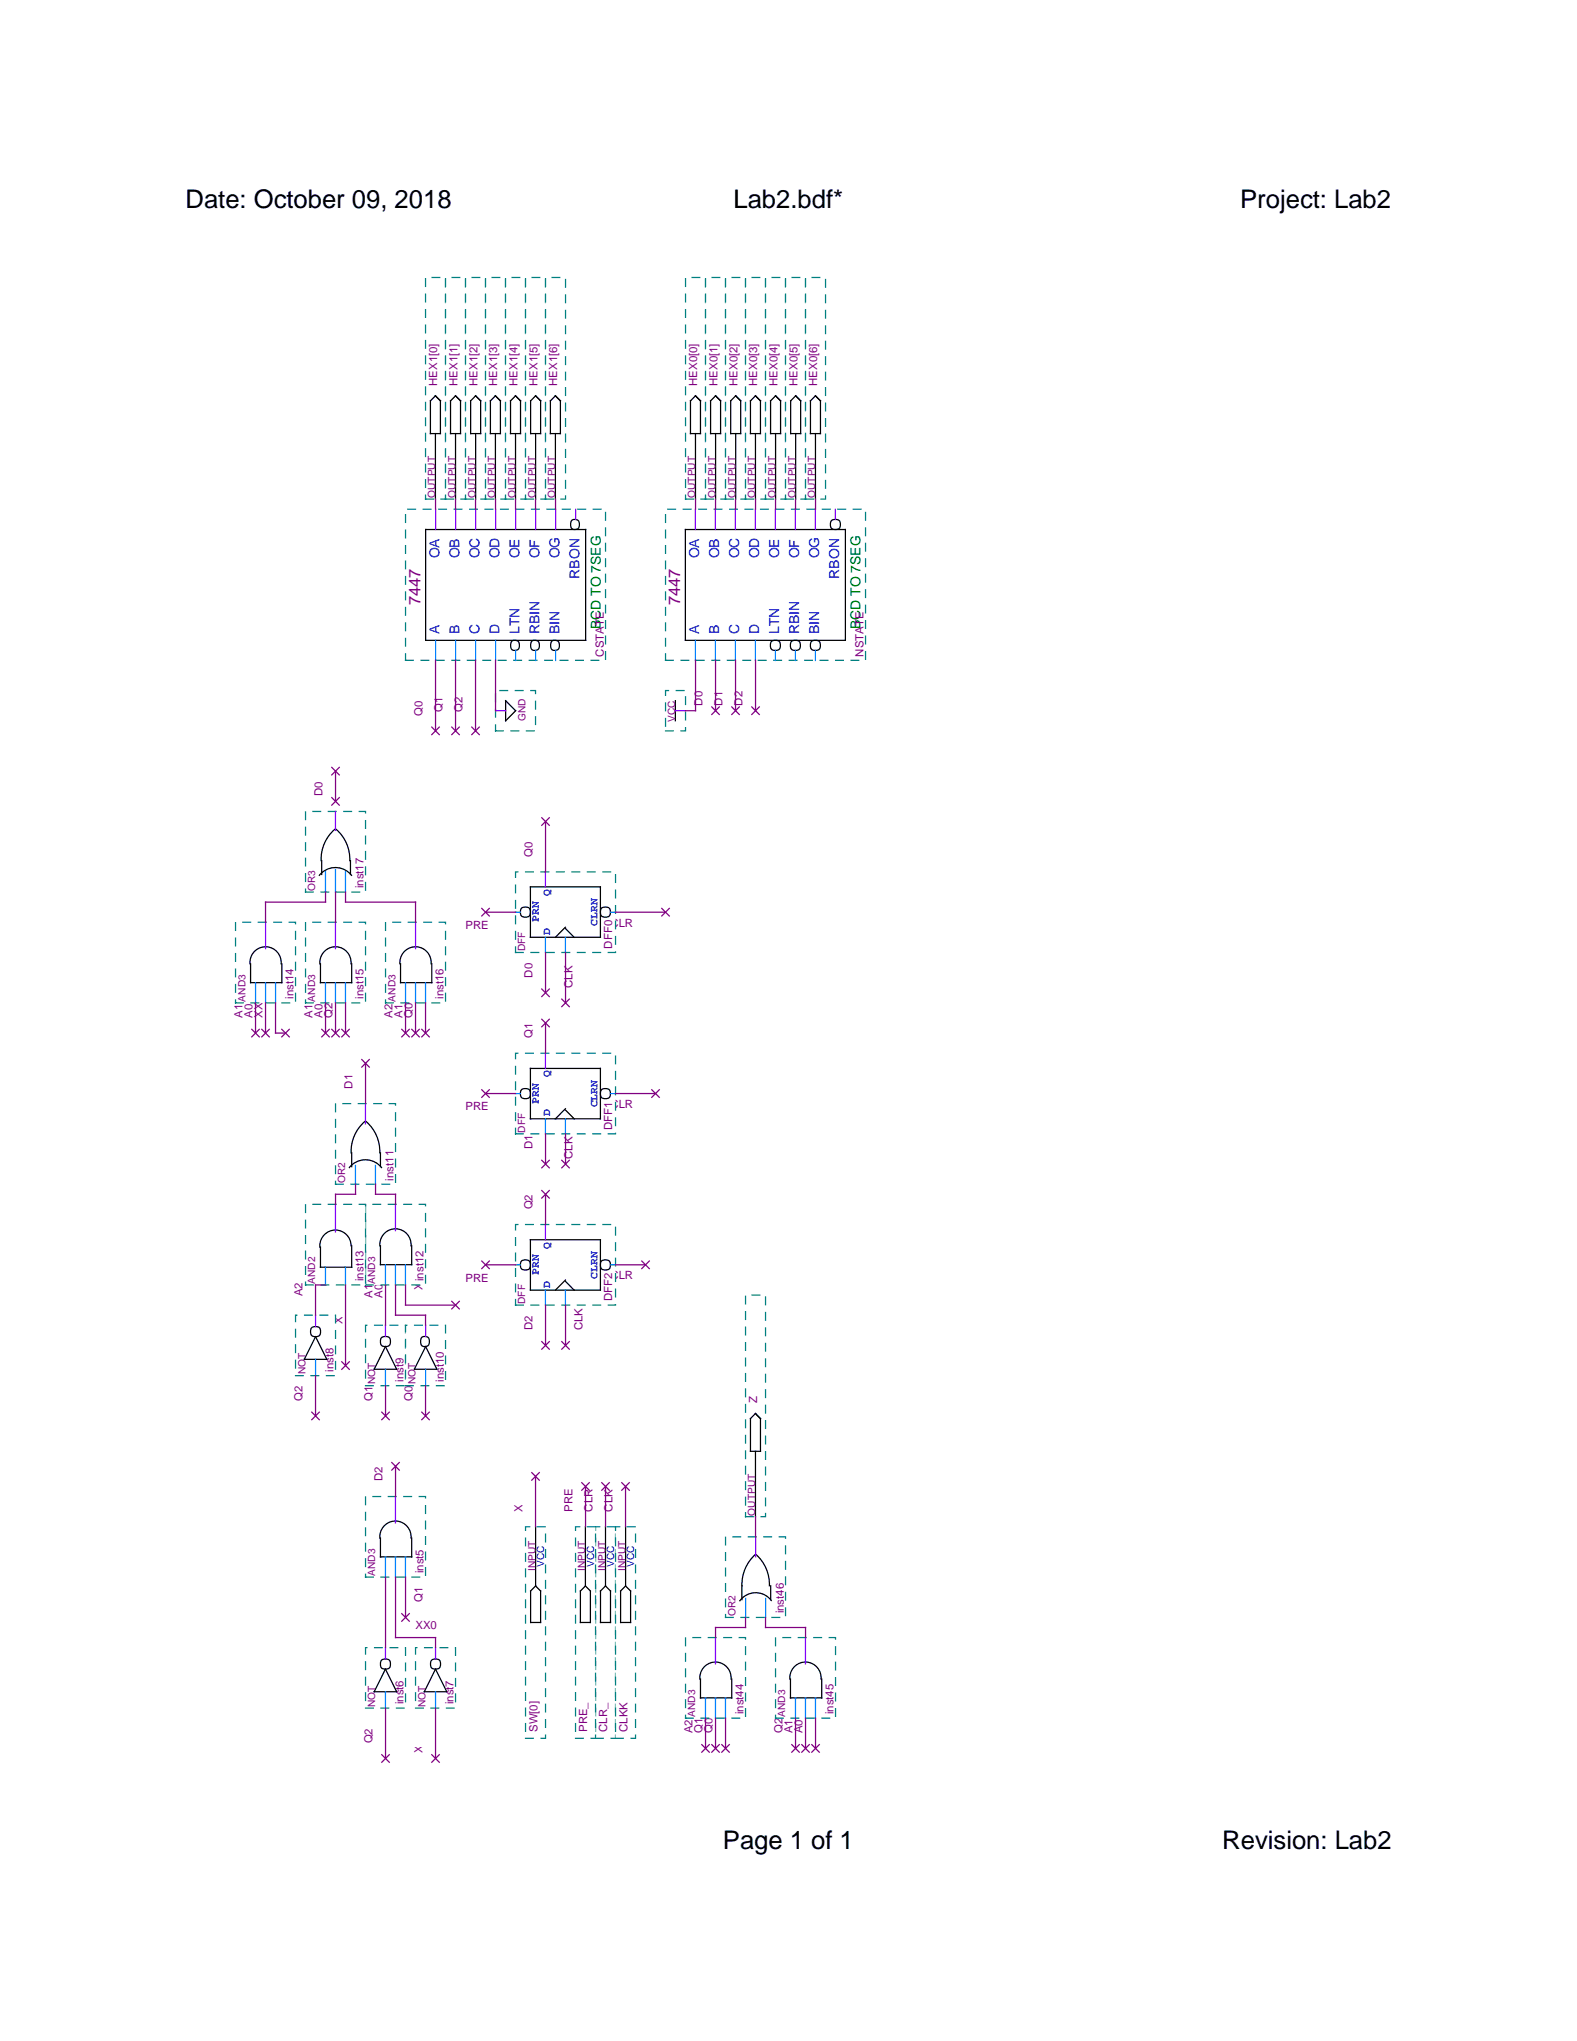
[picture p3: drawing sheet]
<svg xmlns="http://www.w3.org/2000/svg" width="216mm" height="279mm" viewBox="0 0 216 279" stroke-linecap="round" stroke-linejoin="round" font-family="sans-serif">
<path d="M81.5 209h2.8v29h-2.8z" fill="#fff" stroke="#008080" stroke-width=".17" stroke-dasharray="1.1 1.1"/>
<path d="M82.9 217.1l.7 .7v4.3h-1.4v-4.3zM82.9 209v8.1" fill="none" stroke="#000" stroke-width=".17"/>
<path d="M78.8 209h2.7v29h-2.7z" fill="#fff" stroke="#008080" stroke-width=".17" stroke-dasharray="1.1 1.1"/>
<path d="M80.1 217.1l.7 .7v4.3h-1.3v-4.3zM80.1 209v8.1" fill="none" stroke="#000" stroke-width=".17"/>
<path d="M71.9 209h2.8v29h-2.8z" fill="#fff" stroke="#008080" stroke-width=".17" stroke-dasharray="1.1 1.1"/>
<path d="M73.3 217.1l.7 .7v4.3h-1.4v-4.3zM73.3 209v8.1" fill="none" stroke="#000" stroke-width=".17"/>
<path d="M50 204.9h8.3v11h-8.3z" fill="#fff" stroke="#008080" stroke-width=".17" stroke-dasharray="1.1 1.1"/>
<path d="M52 210.6a2.14 2.14 0 0 1 2.1-2.4 2.14 2.14 0 0 1 2.2 2.4M52.1 210.5v2.6h4.3v-2.6" fill="none" stroke="#000" stroke-width=".17"/>
<path d="M52.8 213.1v2.8M54.1 213.1v2.8M55.5 213.1v2.8" fill="none" stroke="#0080ff" stroke-width=".17"/>
<path d="M54.1 204.9v3.6" fill="none" stroke="#8000ff" stroke-width=".17"/>
<path d="M50 225.6h5.5v8.2h-5.5z" fill="#fff" stroke="#008080" stroke-width=".17" stroke-dasharray="1.1 1.1"/>
<path d="M52.2 227.3a.75 .75 0 0 1 1-.1 .75 .75 0 0 1 .2 .9 .74 .74 0 0 1-1.1 .3 .74 .74 0 0 1-.1-1.1zM52.8 228.5l1.5 3.1h-3.1z" fill="none" stroke="#000" stroke-width=".17"/>
<path d="M52.8 231.6v2.2" fill="none" stroke="#0080ff" stroke-width=".17"/>
<path d="M52.8 225.6v1.5" fill="none" stroke="#8000ff" stroke-width=".17"/>
<path d="M56.9 225.6h5.5v8.2h-5.5z" fill="#fff" stroke="#008080" stroke-width=".17" stroke-dasharray="1.1 1.1"/>
<path d="M59.1 227.3a.75 .75 0 0 1 .9-.1 .75 .75 0 0 1 .3 .9 .74 .74 0 0 1-1.1 .3 .74 .74 0 0 1-.1-1.1zM59.6 228.5l1.6 3.1h-3.1z" fill="none" stroke="#000" stroke-width=".17"/>
<path d="M59.6 231.6v2.2" fill="none" stroke="#0080ff" stroke-width=".17"/>
<path d="M59.6 225.6v1.5" fill="none" stroke="#8000ff" stroke-width=".17"/>
<path d="M40.5 180h5.4v8.3h-5.4z" fill="#fff" stroke="#008080" stroke-width=".17" stroke-dasharray="1.1 1.1"/>
<path d="M42.7 181.8a.75 .75 0 0 1 .9-.1 .75 .75 0 0 1 .3 .9 .74 .74 0 0 1-1.1 .3 .74 .74 0 0 1-.1-1.1zM43.2 183l1.5 3.1h-3z" fill="none" stroke="#000" stroke-width=".17"/>
<path d="M43.2 186.1v2.2" fill="none" stroke="#0080ff" stroke-width=".17"/>
<path d="M43.2 180v1.6" fill="none" stroke="#8000ff" stroke-width=".17"/>
<path d="M50 181.4h5.5v8.3h-5.5z" fill="#fff" stroke="#008080" stroke-width=".17" stroke-dasharray="1.1 1.1"/>
<path d="M52.2 183.1a.75 .75 0 0 1 1-.1 .75 .75 0 0 1 .2 1 .74 .74 0 0 1-1.1 .2 .74 .74 0 0 1-.1-1.1zM52.8 184.3l1.5 3.1h-3.1z" fill="none" stroke="#000" stroke-width=".17"/>
<path d="M52.8 187.4v2.3" fill="none" stroke="#0080ff" stroke-width=".17"/>
<path d="M52.8 181.4v1.6" fill="none" stroke="#8000ff" stroke-width=".17"/>
<path d="M55.5 181.4h5.5v8.3h-5.5z" fill="#fff" stroke="#008080" stroke-width=".17" stroke-dasharray="1.1 1.1"/>
<path d="M57.7 183.1a.68 .68 0 0 1 .9 0 .68 .68 0 0 1 .2 .9 .61 .61 0 0 1-.8 .3 .61 .61 0 0 1-.4-.7zM58.3 184.3l1.5 3.1h-3.1z" fill="none" stroke="#000" stroke-width=".17"/>
<path d="M58.3 187.4v2.3" fill="none" stroke="#0080ff" stroke-width=".17"/>
<path d="M58.3 181.4v1.6" fill="none" stroke="#8000ff" stroke-width=".17"/>
<path d="M45.9 151.1h8.3v11h-8.3z" fill="#fff" stroke="#008080" stroke-width=".17" stroke-dasharray="1.1 1.1"/>
<path d="M47.8 159.8a2.81 2.81 0 0 1 4.4 0M48.1 157.8v1.9M49.9 153.5a5.4 5.4 0 0 0-1.8 4.3M50.1 153.5a5.4 5.4 0 0 1 1.9 4.3M52.1 157.8v1.9" fill="none" stroke="#000" stroke-width=".17"/>
<path d="M48.7 159.5v2.6M51.4 159.5v2.6" fill="none" stroke="#0080ff" stroke-width=".17"/>
<path d="M50 151.1v2.8" fill="none" stroke="#8000ff" stroke-width=".17"/>
<path d="M50 164.9h8.3v11h-8.3z" fill="#fff" stroke="#008080" stroke-width=".17" stroke-dasharray="1.1 1.1"/>
<path d="M52 170.5a2.14 2.14 0 0 1 2.1-2.3 2.14 2.14 0 0 1 2.2 2.3M52.1 170.5v2.6h4.3v-2.6" fill="none" stroke="#000" stroke-width=".17"/>
<path d="M52.8 173.1v2.8M54.1 173.1v2.8M55.5 173.1v2.8" fill="none" stroke="#0080ff" stroke-width=".17"/>
<path d="M54.1 164.9v3.6" fill="none" stroke="#8000ff" stroke-width=".17"/>
<path d="M41.8 164.9h8.2v11h-8.2z" fill="#fff" stroke="#008080" stroke-width=".17" stroke-dasharray="1.1 1.1"/>
<path d="M48.1 170.5a2.14 2.14 0 0 0-2.3-2.1 2.14 2.14 0 0 0-2 2.3M48.2 170.5v3h-4.3v-2.8" fill="none" stroke="#000" stroke-width=".17"/>
<path d="M44.6 173.5v2.4M47.3 173.5v2.4" fill="none" stroke="#0080ff" stroke-width=".17"/>
<path d="M45.9 164.9v3.7" fill="none" stroke="#8000ff" stroke-width=".17"/>
<path d="M32.2 126.3h8.3v11h-8.3z" fill="#fff" stroke="#008080" stroke-width=".17" stroke-dasharray="1.1 1.1"/>
<path d="M34.2 131.9a2.14 2.14 0 0 1 2.2-2.3 2.14 2.14 0 0 1 2.1 2.3M34.3 131.9v2.6h4.3v-2.6" fill="none" stroke="#000" stroke-width=".17"/>
<path d="M35 134.5v2.8M36.4 134.5v2.8M37.7 134.5v2.8" fill="none" stroke="#0080ff" stroke-width=".17"/>
<path d="M36.4 126.2v3.7" fill="none" stroke="#8000ff" stroke-width=".17"/>
<path d="M41.8 126.3h8.2v11h-8.2z" fill="#fff" stroke="#008080" stroke-width=".17" stroke-dasharray="1.1 1.1"/>
<path d="M43.8 131.9a2.14 2.14 0 0 1 2.1-2.3 2.14 2.14 0 0 1 2.2 2.3M43.9 131.9v2.6h4.3v-2.6" fill="none" stroke="#000" stroke-width=".17"/>
<path d="M44.6 134.5v2.8M45.9 134.5v2.8M47.3 134.5v2.8" fill="none" stroke="#0080ff" stroke-width=".17"/>
<path d="M45.9 126.2v3.7" fill="none" stroke="#8000ff" stroke-width=".17"/>
<path d="M52.8 126.3h8.2v11h-8.2z" fill="#fff" stroke="#008080" stroke-width=".17" stroke-dasharray="1.1 1.1"/>
<path d="M54.8 131.9a2.14 2.14 0 0 1 2.1-2.3 2.14 2.14 0 0 1 2.1 2.3M54.8 131.9v2.6h4.3v-2.6" fill="none" stroke="#000" stroke-width=".17"/>
<path d="M55.5 134.5v2.8M56.9 134.5v2.8M58.3 134.5v2.8" fill="none" stroke="#0080ff" stroke-width=".17"/>
<path d="M56.9 126.2v3.7" fill="none" stroke="#8000ff" stroke-width=".17"/>
<path d="M41.8 111.1h8.2v11h-8.2z" fill="#fff" stroke="#008080" stroke-width=".17" stroke-dasharray="1.1 1.1"/>
<path d="M43.7 119.8a2.81 2.81 0 0 1 4.4 0M44 117.8v1.9M45.8 113.5a5.4 5.4 0 0 0-1.8 4.3M46 113.5a5.4 5.4 0 0 1 1.9 4.3M48 117.8v1.9" fill="none" stroke="#000" stroke-width=".17"/>
<path d="M44.6 119.4v2.7M45.9 119v3.1M47.3 119.4v2.7" fill="none" stroke="#0080ff" stroke-width=".17"/>
<path d="M45.9 111.1v2.6" fill="none" stroke="#8000ff" stroke-width=".17"/>
<path d="M55.5 69.7h27.4v20.7h-27.4z" fill="#fff" stroke="#008080" stroke-width=".17" stroke-dasharray="1.1 1.1"/>
<path d="M58.3 72.5h21.9v15.2h-21.9zM78.3 71.3a.68 .68 0 0 1 .8 0 .68 .68 0 0 1 .2 .8 .61 .61 0 0 1-.7 .4 .61 .61 0 0 1-.5-.7zM70 87.8a.68 .68 0 0 1 .9 0 .68 .68 0 0 1 .2 .9 .61 .61 0 0 1-.8 .3 .61 .61 0 0 1-.4-.7zM72.8 87.8a.68 .68 0 0 1 .9 0 .68 .68 0 0 1 .1 .9 .61 .61 0 0 1-.7 .3 .61 .61 0 0 1-.5-.7zM75.5 87.8a.68 .68 0 0 1 .9 0 .68 .68 0 0 1 .1 .9 .61 .61 0 0 1-.7 .3 .61 .61 0 0 1-.4-.7z" fill="none" stroke="#000" stroke-width=".17"/>
<path d="M59.6 87.7v2.7M62.4 87.7v2.7M65.1 87.7v2.7M67.9 87.7v2.7M70.6 89v1.4M73.3 89v1.4M76.1 89v1.4" fill="none" stroke="#0080ff" stroke-width=".17"/>
<path d="M59.6 69.7v2.8M62.4 69.7v2.8M65.1 69.7v2.8M67.9 69.7v2.8M70.6 69.7v2.8M73.3 69.7v2.8M76.1 69.7v2.8M78.8 69.7v1.4" fill="none" stroke="#8000ff" stroke-width=".17"/>
<path d="M91.1 69.7h27.4v20.7h-27.4z" fill="#fff" stroke="#008080" stroke-width=".17" stroke-dasharray="1.1 1.1"/>
<path d="M93.8 72.5h21.9v15.2h-21.9zM113.8 71.3a.75 .75 0 0 1 1-.1 .75 .75 0 0 1 .2 .9 .74 .74 0 0 1-1.1 .3 .74 .74 0 0 1-.1-1.1zM105.6 87.8a.75 .75 0 0 1 1 0 .75 .75 0 0 1 .2 .9 .74 .74 0 0 1-1.1 .2 .74 .74 0 0 1-.1-1.1zM108.4 87.8a.75 .75 0 0 1 .9 0 .75 .75 0 0 1 .2 .9 .74 .74 0 0 1-1.1 .2 .74 .74 0 0 1 0-1.1zM111.1 87.8a.75 .75 0 0 1 .9 0 .75 .75 0 0 1 .3 .9 .74 .74 0 0 1-1.1 .2 .74 .74 0 0 1-.1-1.1z" fill="none" stroke="#000" stroke-width=".17"/>
<path d="M95.2 87.7v2.7M97.9 87.7v2.7M100.7 87.7v2.7M103.4 87.7v2.7M106.2 89v1.4M108.9 89v1.4M111.6 89v1.4" fill="none" stroke="#0080ff" stroke-width=".17"/>
<path d="M95.2 69.7v2.8M97.9 69.7v2.8M100.7 69.7v2.8M103.4 69.7v2.8M106.2 69.7v2.8M108.9 69.7v2.8M111.6 69.7v2.8M114.4 69.7v1.4" fill="none" stroke="#8000ff" stroke-width=".17"/>
<path d="M58.3 38h2.7v30.3h-2.7z" fill="#fff" stroke="#008080" stroke-width=".17" stroke-dasharray="1.1 1.1"/>
<path d="M59.6 59.4v8.9M59.6 54.2l.7 .7v4.5h-1.4v-4.5z" fill="none" stroke="#000" stroke-width=".17"/>
<path d="M61 38h2.7v30.3h-2.7z" fill="#fff" stroke="#008080" stroke-width=".17" stroke-dasharray="1.1 1.1"/>
<path d="M62.4 59.4v8.9M62.4 54.2l.6 .7v4.5h-1.3v-4.5z" fill="none" stroke="#000" stroke-width=".17"/>
<path d="M63.7 38h2.8v30.3h-2.8z" fill="#fff" stroke="#008080" stroke-width=".17" stroke-dasharray="1.1 1.1"/>
<path d="M65.1 59.4v8.9M65.1 54.2l.7 .7v4.5h-1.4v-4.5z" fill="none" stroke="#000" stroke-width=".17"/>
<path d="M66.5 38h2.7v30.3h-2.7z" fill="#fff" stroke="#008080" stroke-width=".17" stroke-dasharray="1.1 1.1"/>
<path d="M67.8 59.4v8.9M67.8 54.2l.7 .7v4.5h-1.4v-4.5z" fill="none" stroke="#000" stroke-width=".17"/>
<path d="M69.2 38h2.7v30.3h-2.7z" fill="#fff" stroke="#008080" stroke-width=".17" stroke-dasharray="1.1 1.1"/>
<path d="M70.6 59.4v8.9M70.6 54.2l.7 .7v4.5h-1.4v-4.5z" fill="none" stroke="#000" stroke-width=".17"/>
<path d="M71.9 38h2.8v30.3h-2.8z" fill="#fff" stroke="#008080" stroke-width=".17" stroke-dasharray="1.1 1.1"/>
<path d="M73.3 59.4v8.9M73.3 54.2l.7 .7v4.5h-1.4v-4.5z" fill="none" stroke="#000" stroke-width=".17"/>
<path d="M74.7 38h2.7v30.3h-2.7z" fill="#fff" stroke="#008080" stroke-width=".17" stroke-dasharray="1.1 1.1"/>
<path d="M76 59.4v8.9M76 54.2l.7 .7v4.5h-1.3v-4.5z" fill="none" stroke="#000" stroke-width=".17"/>
<path d="M93.9 38h2.7v30.3h-2.7z" fill="#fff" stroke="#008080" stroke-width=".17" stroke-dasharray="1.1 1.1"/>
<path d="M95.2 59.4v8.9M95.2 54.2l.7 .7v4.5h-1.4v-4.5z" fill="none" stroke="#000" stroke-width=".17"/>
<path d="M67.8 94.5h5.5v5.5h-5.5z" fill="#fff" stroke="#008080" stroke-width=".17" stroke-dasharray="1.1 1.1"/>
<path d="M69.2 95.9l1.4 1.4-1.4 1.4z" fill="none" stroke="#000" stroke-width=".17"/>
<path d="M67.9 97.3h1.3" fill="none" stroke="#8000ff" stroke-width=".17"/>
<path d="M91.1 94.5h2.8v5.5h-2.8z" fill="#fff" stroke="#008080" stroke-width=".17" stroke-dasharray="1.1 1.1"/>
<path d="M92.5 95.9v2.8" fill="none" stroke="#000" stroke-width=".17"/>
<path d="M92.5 97.3h1.3" fill="none" stroke="#8000ff" stroke-width=".17"/>
<path d="M102.1 177.3h2.7v30.3h-2.7z" fill="#fff" stroke="#008080" stroke-width=".17" stroke-dasharray="1.1 1.1"/>
<path d="M103.4 198.7v8.9M103.4 193.5l.7 .7v4.5h-1.4v-4.5z" fill="none" stroke="#000" stroke-width=".17"/>
<path d="M93.9 224.2h8.2v11h-8.2z" fill="#fff" stroke="#008080" stroke-width=".17" stroke-dasharray="1.1 1.1"/>
<path d="M95.8 229.9a2.14 2.14 0 0 1 2.2-2.4 2.14 2.14 0 0 1 2.1 2.4M95.9 229.9v2.5h4.3v-2.5" fill="none" stroke="#000" stroke-width=".17"/>
<path d="M96.6 232.4v2.8M98 232.4v2.8M99.3 232.4v2.8" fill="none" stroke="#0080ff" stroke-width=".17"/>
<path d="M98 224.2v3.6" fill="none" stroke="#8000ff" stroke-width=".17"/>
<path d="M106.2 224.2h8.2v11h-8.2z" fill="#fff" stroke="#008080" stroke-width=".17" stroke-dasharray="1.1 1.1"/>
<path d="M108.1 229.9a2.14 2.14 0 0 1 2.2-2.4 2.14 2.14 0 0 1 2.1 2.4M108.2 229.9v2.5h4.3v-2.5" fill="none" stroke="#000" stroke-width=".17"/>
<path d="M108.9 232.4v2.8M110.3 232.4v2.8M111.6 232.4v2.8" fill="none" stroke="#0080ff" stroke-width=".17"/>
<path d="M110.3 224.2v3.6" fill="none" stroke="#8000ff" stroke-width=".17"/>
<path d="M99.3 210.4h8.2v11h-8.2z" fill="#fff" stroke="#008080" stroke-width=".17" stroke-dasharray="1.1 1.1"/>
<path d="M103.4 212.8a5.5 5.5 0 0 0-1.8 4.3v1.9M103.5 212.8a5.5 5.5 0 0 1 1.8 4.3M105.5 217.1v1.9M105.6 219.1a2.67 2.67 0 0 0-4.3 0" fill="none" stroke="#000" stroke-width=".17"/>
<path d="M102.1 218.8v2.6M104.8 218.8v2.6" fill="none" stroke="#0080ff" stroke-width=".17"/>
<path d="M103.5 210.4v2.7" fill="none" stroke="#8000ff" stroke-width=".17"/>
<path d="M96.6 38h2.7v30.3h-2.7z" fill="#fff" stroke="#008080" stroke-width=".17" stroke-dasharray="1.1 1.1"/>
<path d="M98 59.4v8.9M98 54.2l.7 .7v4.5h-1.4v-4.5z" fill="none" stroke="#000" stroke-width=".17"/>
<path d="M99.3 38h2.8v30.3h-2.8z" fill="#fff" stroke="#008080" stroke-width=".17" stroke-dasharray="1.1 1.1"/>
<path d="M100.7 59.4v8.9M100.7 54.2l.7 .7v4.5h-1.4v-4.5z" fill="none" stroke="#000" stroke-width=".17"/>
<path d="M102.1 38h2.7v30.3h-2.7z" fill="#fff" stroke="#008080" stroke-width=".17" stroke-dasharray="1.1 1.1"/>
<path d="M103.4 59.4v8.9M103.4 54.2l.7 .7v4.5h-1.4v-4.5z" fill="none" stroke="#000" stroke-width=".17"/>
<path d="M104.8 38h2.7v30.3h-2.7z" fill="#fff" stroke="#008080" stroke-width=".17" stroke-dasharray="1.1 1.1"/>
<path d="M106.2 59.4v8.9M106.2 54.2l.7 .7v4.5h-1.4v-4.5z" fill="none" stroke="#000" stroke-width=".17"/>
<path d="M107.5 38h2.8v30.3h-2.8z" fill="#fff" stroke="#008080" stroke-width=".17" stroke-dasharray="1.1 1.1"/>
<path d="M108.9 59.4v8.9M108.9 54.2l.7 .7v4.5h-1.4v-4.5z" fill="none" stroke="#000" stroke-width=".17"/>
<path d="M110.3 38h2.7v30.3h-2.7z" fill="#fff" stroke="#008080" stroke-width=".17" stroke-dasharray="1.1 1.1"/>
<path d="M111.6 59.4v8.9M111.6 54.2l.7 .7v4.5h-1.3v-4.5z" fill="none" stroke="#000" stroke-width=".17"/>
<path d="M70.6 167.6h13.7v11.1h-13.7z" fill="#fff" stroke="#008080" stroke-width=".17" stroke-dasharray="1.1 1.1"/>
<path d="M71.4 172.6a.75 .75 0 0 1 .9 0 .75 .75 0 0 1 .3 .9 .74 .74 0 0 1-1.1 .2 .74 .74 0 0 1-.1-1.1zM72.6 169.7h9.6v6.9h-9.6zM77.4 175.4l1.2 1.2M77.4 175.2l-1.4 1.4M82.3 172.6a.75 .75 0 0 1 1 0 .75 .75 0 0 1 .2 .9 .74 .74 0 0 1-1.1 .2 .74 .74 0 0 1-.1-1.1z" fill="none" stroke="#000" stroke-width=".17"/>
<path d="M70.6 173.2h.6M74.7 176.6v2.1M77.4 176.6v2.1M83.6 173.2h.7" fill="none" stroke="#0080ff" stroke-width=".17"/>
<path d="M74.7 167.6v2.1" fill="none" stroke="#8000ff" stroke-width=".17"/>
<path d="M70.6 144.2h13.7v11h-13.7z" fill="#fff" stroke="#008080" stroke-width=".17" stroke-dasharray="1.1 1.1"/>
<path d="M71.4 149.2a.75 .75 0 0 1 .9-.1 .75 .75 0 0 1 .3 .9 .74 .74 0 0 1-1.1 .3 .74 .74 0 0 1-.1-1.1zM72.6 146.3h9.6v6.9h-9.6zM77.4 152l1.2 1.2M77.4 151.8l-1.4 1.4M82.3 149.2a.75 .75 0 0 1 1-.1 .75 .75 0 0 1 .2 .9 .74 .74 0 0 1-1.1 .3 .74 .74 0 0 1-.1-1.1z" fill="none" stroke="#000" stroke-width=".17"/>
<path d="M70.6 149.7h.6M74.7 153.2v2M77.4 153.2v2M83.6 149.7h.7" fill="none" stroke="#0080ff" stroke-width=".17"/>
<path d="M74.7 144.2v2.1" fill="none" stroke="#8000ff" stroke-width=".17"/>
<path d="M70.6 119.4h13.7v11h-13.7z" fill="#fff" stroke="#008080" stroke-width=".17" stroke-dasharray="1.1 1.1"/>
<path d="M71.4 124.3a.75 .75 0 0 1 .9 0 .75 .75 0 0 1 .3 .9 .74 .74 0 0 1-1.1 .2 .74 .74 0 0 1-.1-1.1zM72.6 121.4h9.6v6.9h-9.6zM77.4 127.1l1.2 1.2M77.4 126.9l-1.4 1.4M82.3 124.3a.75 .75 0 0 1 1 0 .75 .75 0 0 1 .2 .9 .74 .74 0 0 1-1.1 .2 .74 .74 0 0 1-.1-1.1z" fill="none" stroke="#000" stroke-width=".17"/>
<path d="M70.6 124.9h.6M74.7 128.3v2.1M77.4 128.3v2.1M83.6 124.9h.7" fill="none" stroke="#0080ff" stroke-width=".17"/>
<path d="M74.7 119.3v2.1" fill="none" stroke="#8000ff" stroke-width=".17"/>
<path d="M84.3 209h2.7v29h-2.7z" fill="#fff" stroke="#008080" stroke-width=".17" stroke-dasharray="1.1 1.1"/>
<path d="M85.6 217.1l.7 .7v4.3h-1.3v-4.3zM85.6 209v8.1" fill="none" stroke="#000" stroke-width=".17"/>
<g fill="none" stroke="#800080" stroke-width=".17">
<path d="M59.6 68.3v1.4M62.4 68.3v1.4M65.1 68.3v1.4M67.8 68.3v1.4M70.6 68.3v1.4M73.3 68.3v1.4M76.1 68.3v1.4M95.2 68.3v1.4M98 68.3v1.4M100.7 68.3v1.4M103.4 68.3v1.4M106.2 68.3v1.4"/>
<path d="M108.9 68.3v1.4M111.7 68.3v1.4M59.1 99.5l1 1.1M59.6 90.4v9.6M60.1 99.5l-1 1.1M61.9 99.5l1 1.1M62.4 90.4v9.6M62.9 99.5l-1 1.1M64.6 99.5l1 1.1M65.1 90.4v9.6M65.6 99.5l-1 1.1M67.8 90.4v6.9"/>
<path d="M95.2 90.4v6.9h-1.3M97.4 96.8l1.1 1M98 90.4v6.9M98.5 96.8l-1.1 1M100.2 96.8l1 1M100.7 90.4v6.9M101.2 96.8l-1 1M102.9 96.8l1.1 1M103.4 90.4v6.9M104 96.8l-1.1 1M45.4 109.2l1 1M45.4 105l1 1.1"/>
<path d="M45.9 105.6v4.1M46.4 109.2l-1 1M46.4 105l-1 1.1M74.2 111.9l1 1.1M74.7 112.5v6.9M75.2 111.9l-1 1.1M35 137.3v4.1M36.4 137.3v4.1M37.7 137.3v4.1h1.4M44.6 122.1v1.4h-8.2v2.8M44.6 137.3v4.1M45.9 122.1v4.2"/>
<path d="M45.9 137.3v4.1M47.3 122.1v1.4h9.6v2.8M47.3 137.3v4.1M55.5 137.3v4.1M56.9 137.3v4.1M58.3 137.3v4.1M66 124.4l1 1M66.5 124.9h4.1M67 124.4l-1 1M74.2 135.4l1 1M74.2 139.5l1 1.1M74.7 130.4v5.5"/>
<path d="M75.2 139.5l-1 1.1M75.2 135.4l-1 1M76.9 136.8l1 1M77.4 130.4v6.9M77.9 136.8l-1 1M84.3 124.9h6.8M90.6 124.4l1 1M91.6 124.4l-1 1M34.5 140.9l1 1M35.5 140.9l-1 1M35.8 140.9l1.1 1M36.9 140.9l-1.1 1"/>
<path d="M38.6 140.9l1 1M39.6 140.9l-1 1M44.1 140.9l1 1M45.1 140.9l-1 1M45.4 140.9l1 1M46.4 140.9l-1 1M46.8 140.9l1 1M47.8 140.9l-1 1M49.5 145l1.1 1.1M50 145.6v5.5M50.6 145l-1.1 1.1M55 140.9l1 1"/>
<path d="M56 140.9l-1 1M56.4 140.9l1 1M57.4 140.9l-1 1M57.7 140.9l1.1 1M58.8 140.9l-1.1 1M66 149.2l1 1M66.5 149.7h4.1M67 149.2l-1 1M74.2 158.8l1 1.1M74.7 140v4.2M74.7 155.2v4.2M75.2 158.8l-1 1.1"/>
<path d="M76.9 158.8l1 1.1M77.4 155.2v4.2M77.9 158.8l-1 1.1M84.3 149.7h5.4M89.2 149.2l1.1 1M90.3 149.2l-1.1 1M44.6 175.9h-1.4v4.1M47.3 175.9v11M48.7 162.1v1.4h-2.8v1.4M51.4 162.1v1.4h2.8v1.4M52.8 175.9v5.5M54.2 175.9v4.1h4.1v1.4"/>
<path d="M55.5 175.9v2.8h6.9M61.9 178.1l1 1.1M62.9 178.1l-1 1.1M66 172.6l1 1.1M66.5 173.1h4.1M67 172.6l-1 1.1M74.2 163l1 1M74.7 163.5v4.1M74.7 178.7v5.5M75.2 163l-1 1M77.4 178.7v5.5M84.3 173.1h4.1"/>
<path d="M87.9 172.6l1 1.1M88.9 172.6l-1 1.1M42.7 193.3l1 1M43.2 188.3v5.5M43.7 193.3l-1 1M46.8 186.4l1 1.1M47.8 186.4l-1 1.1M52.3 193.3l1 1M52.8 189.7v4.1M53.3 193.3l-1 1M57.7 193.3l1.1 1M58.3 189.7v4.1"/>
<path d="M58.8 193.3l-1.1 1M74.2 183.7l1 1M75.2 183.7l-1 1M76.9 183.7l1 1M77.9 183.7l-1 1M52.8 215.9v9.7M53.6 200.2l1.1 1M54.2 215.9v8.3h5.4v1.4M54.2 200.7v4.2M54.7 200.2l-1.1 1M55.5 215.9v5.5M72.8 201.6l1 1"/>
<path d="M73.3 202.1v6.9M73.8 201.6l-1 1M79.6 203l1.1 1M80.2 203.5v5.5M80.7 203l-1.1 1M82.4 203l1 1M82.9 203.5v5.5M83.4 203l-1 1M85.1 203l1.1 1M85.6 203.5v5.5M86.2 203l-1.1 1M103.4 207.6v2.8"/>
<path d="M52.8 233.8v6.9M55 220.9l1 1M56 220.9l-1 1M59.6 233.8v6.9M96.1 238.8l1 1.1M96.6 235.2v4.1M97.1 238.8l-1 1.1M97.4 238.8l1.1 1.1M98 235.2v4.1M98.5 238.8l-1.1 1.1M98.8 238.8l1 1.1M99.3 235.2v4.1"/>
<path d="M99.8 238.8l-1 1.1M102.1 221.4v1.4h-4.1v1.4M104.8 221.4v1.4h5.5v1.4M108.4 238.8l1 1.1M108.9 235.2v4.1M109.4 238.8l-1 1.1M109.8 238.8l1 1.1M110.3 235.2v4.1M110.8 238.8l-1 1.1M111.1 238.8l1.1 1.1M111.7 235.2v4.1M112.2 238.8l-1.1 1.1"/>
<path d="M52.3 240.2l1 1M53.3 240.2l-1 1M59.1 240.2l1 1M60.1 240.2l-1 1"/>
</g>
<g font-size="3.5">
<text x="25.4" y="28.5">Date: October 09, 2018</text>
<text x="100.4" y="28.5">Lab2.bdf*</text>
<text x="169.8" y="28.5">Project: Lab2</text>
<text x="99" y="253.2">Page 1 of 1</text>
<text x="167.3" y="253.2">Revision: Lab2</text>
</g>
<g font-size="2.2" fill="#800080">
<text x="57.6" y="82.8" transform="rotate(-90 57.6 82.8)">7447</text>
<text x="93.1" y="82.8" transform="rotate(-90 93.1 82.8)">7447</text>
</g>
<g font-size="1.9" fill="#00f">
<text x="60.2" y="76.5" transform="rotate(-90 60.2 76.5)">OA</text>
<text x="62.9" y="76.5" transform="rotate(-90 62.9 76.5)">OB</text>
<text x="65.6" y="76.5" transform="rotate(-90 65.6 76.5)">OC</text>
<text x="68.4" y="76.5" transform="rotate(-90 68.4 76.5)">OD</text>
<text x="71.1" y="76.5" transform="rotate(-90 71.1 76.5)">OE</text>
<text x="73.9" y="76.5" transform="rotate(-90 73.9 76.5)">OF</text>
<text x="76.6" y="76.5" transform="rotate(-90 76.6 76.5)">OG</text>
<text x="95.7" y="76.5" transform="rotate(-90 95.7 76.5)">OA</text>
<text x="98.5" y="76.5" transform="rotate(-90 98.5 76.5)">OB</text>
<text x="101.2" y="76.5" transform="rotate(-90 101.2 76.5)">OC</text>
<text x="103.9" y="76.5" transform="rotate(-90 103.9 76.5)">OD</text>
<text x="106.7" y="76.5" transform="rotate(-90 106.7 76.5)">OE</text>
<text x="109.4" y="76.5" transform="rotate(-90 109.4 76.5)">OF</text>
<text x="112.1" y="76.5" transform="rotate(-90 112.1 76.5)">OG</text>
<text x="79.3" y="79.2" transform="rotate(-90 79.3 79.2)">RBON</text>
<text x="114.9" y="79.2" transform="rotate(-90 114.9 79.2)">RBON</text>
<text x="60.2" y="86.8" transform="rotate(-90 60.2 86.8)">A</text>
<text x="62.9" y="86.8" transform="rotate(-90 62.9 86.8)">B</text>
<text x="65.6" y="86.8" transform="rotate(-90 65.6 86.8)">C</text>
<text x="68.4" y="86.8" transform="rotate(-90 68.4 86.8)">D</text>
<text x="71.1" y="86.8" transform="rotate(-90 71.1 86.8)">LTN</text>
<text x="73.9" y="86.8" transform="rotate(-90 73.9 86.8)">RBIN</text>
<text x="76.6" y="86.8" transform="rotate(-90 76.6 86.8)">BIN</text>
<text x="95.7" y="86.8" transform="rotate(-90 95.7 86.8)">A</text>
<text x="98.5" y="86.8" transform="rotate(-90 98.5 86.8)">B</text>
<text x="101.2" y="86.8" transform="rotate(-90 101.2 86.8)">C</text>
<text x="103.9" y="86.8" transform="rotate(-90 103.9 86.8)">D</text>
<text x="106.7" y="86.8" transform="rotate(-90 106.7 86.8)">LTN</text>
<text x="109.4" y="86.8" transform="rotate(-90 109.4 86.8)">RBIN</text>
<text x="112.1" y="86.8" transform="rotate(-90 112.1 86.8)">BIN</text>
</g>
<g font-size="1.9" fill="#008000">
<text x="82.2" y="86.1" transform="rotate(-90 82.2 86.1)">BCD TO 7SEG</text>
<text x="117.8" y="86.1" transform="rotate(-90 117.8 86.1)">BCD TO 7SEG</text>
</g>
<g font-size="1.6" fill="#800080">
<text x="63.7" y="127.2">PRE</text>
<text x="83.6" y="126.8">CLR</text>
<text x="63.7" y="152">PRE</text>
<text x="83.6" y="151.7">CLR</text>
<text x="63.7" y="175.5">PRE</text>
<text x="83.6" y="175.1">CLR</text>
<text x="56.9" y="223">XX0</text>
</g>
<g font-size="1.5" fill="#800080">
<text x="59.9" y="52.8" transform="rotate(-90 59.9 52.8)">HEX1[0]</text>
<text x="62.6" y="52.8" transform="rotate(-90 62.6 52.8)">HEX1[1]</text>
<text x="65.4" y="52.8" transform="rotate(-90 65.4 52.8)">HEX1[2]</text>
<text x="68.1" y="52.8" transform="rotate(-90 68.1 52.8)">HEX1[3]</text>
<text x="70.8" y="52.8" transform="rotate(-90 70.8 52.8)">HEX1[4]</text>
<text x="73.6" y="52.8" transform="rotate(-90 73.6 52.8)">HEX1[5]</text>
<text x="76.3" y="52.8" transform="rotate(-90 76.3 52.8)">HEX1[6]</text>
<text x="95.5" y="52.8" transform="rotate(-90 95.5 52.8)">HEX0[0]</text>
<text x="98.2" y="52.8" transform="rotate(-90 98.2 52.8)">HEX0[1]</text>
<text x="101" y="52.8" transform="rotate(-90 101 52.8)">HEX0[2]</text>
<text x="103.7" y="52.8" transform="rotate(-90 103.7 52.8)">HEX0[3]</text>
<text x="106.4" y="52.8" transform="rotate(-90 106.4 52.8)">HEX0[4]</text>
<text x="109.2" y="52.8" transform="rotate(-90 109.2 52.8)">HEX0[5]</text>
<text x="111.9" y="52.8" transform="rotate(-90 111.9 52.8)">HEX0[6]</text>
<text x="82.7" y="89.9" transform="rotate(-90 82.7 89.9)">CSTATE</text>
<text x="118.2" y="89.9" transform="rotate(-90 118.2 89.9)">NSTATE</text>
<text x="57.8" y="98" transform="rotate(-90 57.8 98)">Q0</text>
<text x="60.6" y="97.5" transform="rotate(-90 60.6 97.5)">Q1</text>
<text x="63.3" y="97.5" transform="rotate(-90 63.3 97.5)">Q2</text>
<text x="96.2" y="96.6" transform="rotate(-90 96.2 96.6)">D0</text>
<text x="98.9" y="96.6" transform="rotate(-90 98.9 96.6)">D1</text>
<text x="101.6" y="96.6" transform="rotate(-90 101.6 96.6)">D2</text>
<text x="44.1" y="109" transform="rotate(-90 44.1 109)">D0</text>
<text x="72.9" y="117.3" transform="rotate(-90 72.9 117.3)">Q0</text>
<text x="49.8" y="121.6" transform="rotate(-90 49.8 121.6)">inst17</text>
<text x="83.8" y="129.9" transform="rotate(-90 83.8 129.9)">DFF0</text>
<text x="40.2" y="136.8" transform="rotate(-90 40.2 136.8)">inst14</text>
<text x="49.8" y="136.8" transform="rotate(-90 49.8 136.8)">inst15</text>
<text x="60.7" y="136.8" transform="rotate(-90 60.7 136.8)">inst16</text>
<text x="72.9" y="133.8" transform="rotate(-90 72.9 133.8)">D0</text>
<text x="78.4" y="135.2" transform="rotate(-90 78.4 135.2)">CLK</text>
<text x="33.2" y="139.4" transform="rotate(-90 33.2 139.4)">A1</text>
<text x="34.5" y="139.4" transform="rotate(-90 34.5 139.4)">A0</text>
<text x="35.9" y="139.4" transform="rotate(-90 35.9 139.4)">XX0</text>
<text x="42.8" y="139.4" transform="rotate(-90 42.8 139.4)">A1</text>
<text x="44.1" y="139.4" transform="rotate(-90 44.1 139.4)">A0</text>
<text x="45.5" y="139.4" transform="rotate(-90 45.5 139.4)">Q2</text>
<text x="53.7" y="139.4" transform="rotate(-90 53.7 139.4)">A2</text>
<text x="55.1" y="139.4" transform="rotate(-90 55.1 139.4)">A1</text>
<text x="56.5" y="139.4" transform="rotate(-90 56.5 139.4)">Q0</text>
<text x="72.9" y="142.1" transform="rotate(-90 72.9 142.1)">Q1</text>
<text x="48.2" y="149" transform="rotate(-90 48.2 149)">D1</text>
<text x="83.8" y="154.7" transform="rotate(-90 83.8 154.7)">DFF1</text>
<text x="53.9" y="161.6" transform="rotate(-90 53.9 161.6)">inst11</text>
<text x="72.9" y="157.3" transform="rotate(-90 72.9 157.3)">D1</text>
<text x="78.4" y="158.7" transform="rotate(-90 78.4 158.7)">CLK</text>
<text x="72.9" y="165.6" transform="rotate(-90 72.9 165.6)">Q2</text>
<text x="41.4" y="177.5" transform="rotate(-90 41.4 177.5)">A2</text>
<text x="49.8" y="175.4" transform="rotate(-90 49.8 175.4)">inst13</text>
<text x="51" y="177.6" transform="rotate(-90 51 177.6)">A1</text>
<text x="52.3" y="177.6" transform="rotate(-90 52.3 177.6)">A0</text>
<text x="57.8" y="176.6" transform="rotate(-90 57.8 176.6)">X</text>
<text x="58" y="175.4" transform="rotate(-90 58 175.4)">inst12</text>
<text x="83.8" y="178.2" transform="rotate(-90 83.8 178.2)">DFF2</text>
<text x="46.9" y="181.2" transform="rotate(-90 46.9 181.2)">X</text>
<text x="72.9" y="182.1" transform="rotate(-90 72.9 182.1)">D2</text>
<text x="79.7" y="182.1" transform="rotate(-90 79.7 182.1)">CLK</text>
<text x="41.4" y="191.8" transform="rotate(-90 41.4 191.8)">Q2</text>
<text x="45.7" y="187.8" transform="rotate(-90 45.7 187.8)">inst8</text>
<text x="51" y="191.8" transform="rotate(-90 51 191.8)">Q1</text>
<text x="55.2" y="189.2" transform="rotate(-90 55.2 189.2)">inst9</text>
<text x="56.5" y="191.8" transform="rotate(-90 56.5 191.8)">Q0</text>
<text x="60.7" y="189.2" transform="rotate(-90 60.7 189.2)">inst10</text>
<text x="103.7" y="192.1" transform="rotate(-90 103.7 192.1)">Z</text>
<text x="52.3" y="202.8" transform="rotate(-90 52.3 202.8)">D2</text>
<text x="71.5" y="206.9" transform="rotate(-90 71.5 206.9)">X</text>
<text x="78.4" y="206.9" transform="rotate(-90 78.4 206.9)">PRE</text>
<text x="81.1" y="206.9" transform="rotate(-90 81.1 206.9)">CLR</text>
<text x="83.8" y="206.9" transform="rotate(-90 83.8 206.9)">CLK</text>
<text x="58" y="215.4" transform="rotate(-90 58 215.4)">inst5</text>
<text x="57.8" y="219.3" transform="rotate(-90 57.8 219.3)">Q1</text>
<text x="107.3" y="220.9" transform="rotate(-90 107.3 220.9)">inst46</text>
<text x="55.2" y="233.3" transform="rotate(-90 55.2 233.3)">inst6</text>
<text x="62.1" y="233.3" transform="rotate(-90 62.1 233.3)">inst7</text>
<text x="51" y="238.7" transform="rotate(-90 51 238.7)">Q2</text>
<text x="73.6" y="237.1" transform="rotate(-90 73.6 237.1)">SW[0]</text>
<text x="80.4" y="237.1" transform="rotate(-90 80.4 237.1)">PRE_</text>
<text x="83.1" y="237.1" transform="rotate(-90 83.1 237.1)">CLR_</text>
<text x="85.9" y="237.1" transform="rotate(-90 85.9 237.1)">CLKK</text>
<text x="94.8" y="237.3" transform="rotate(-90 94.8 237.3)">A2</text>
<text x="96.2" y="237.3" transform="rotate(-90 96.2 237.3)">Q1</text>
<text x="97.5" y="237.3" transform="rotate(-90 97.5 237.3)">Q0</text>
<text x="101.8" y="234.7" transform="rotate(-90 101.8 234.7)">inst44</text>
<text x="107.1" y="237.3" transform="rotate(-90 107.1 237.3)">Q2</text>
<text x="108.5" y="237.3" transform="rotate(-90 108.5 237.3)">A1</text>
<text x="109.8" y="237.3" transform="rotate(-90 109.8 237.3)">A0</text>
<text x="114.1" y="234.7" transform="rotate(-90 114.1 234.7)">inst45</text>
<text x="57.8" y="240" transform="rotate(-90 57.8 240)">X</text>
</g>
<g font-size="1.5" fill="#00f">
<text x="75.3" y="122.6" transform="rotate(-90 75.3 122.6)">Q</text>
<text x="73.8" y="126.2" transform="rotate(-90 73.8 126.2)">PRN</text>
<text x="75.3" y="128" transform="rotate(-90 75.3 128)">D</text>
<text x="81.8" y="126.8" transform="rotate(-90 81.8 126.8)">CLRN</text>
<text x="75.3" y="147.5" transform="rotate(-90 75.3 147.5)">Q</text>
<text x="73.8" y="151.1" transform="rotate(-90 73.8 151.1)">PRN</text>
<text x="75.3" y="152.8" transform="rotate(-90 75.3 152.8)">D</text>
<text x="81.8" y="151.6" transform="rotate(-90 81.8 151.6)">CLRN</text>
<text x="75.3" y="170.9" transform="rotate(-90 75.3 170.9)">Q</text>
<text x="73.8" y="174.5" transform="rotate(-90 73.8 174.5)">PRN</text>
<text x="75.3" y="176.3" transform="rotate(-90 75.3 176.3)">D</text>
<text x="81.8" y="175.1" transform="rotate(-90 81.8 175.1)">CLRN</text>
</g>
<g font-size="1.4" fill="#800080">
<text x="59.6" y="68.1" transform="rotate(-90 59.6 68.1)">OUTPUT</text>
<text x="62.3" y="68.1" transform="rotate(-90 62.3 68.1)">OUTPUT</text>
<text x="65.1" y="68.1" transform="rotate(-90 65.1 68.1)">OUTPUT</text>
<text x="67.8" y="68.1" transform="rotate(-90 67.8 68.1)">OUTPUT</text>
<text x="70.6" y="68.1" transform="rotate(-90 70.6 68.1)">OUTPUT</text>
<text x="73.3" y="68.1" transform="rotate(-90 73.3 68.1)">OUTPUT</text>
<text x="76" y="68.1" transform="rotate(-90 76 68.1)">OUTPUT</text>
<text x="95.2" y="68.1" transform="rotate(-90 95.2 68.1)">OUTPUT</text>
<text x="97.9" y="68.1" transform="rotate(-90 97.9 68.1)">OUTPUT</text>
<text x="100.7" y="68.1" transform="rotate(-90 100.7 68.1)">OUTPUT</text>
<text x="103.4" y="68.1" transform="rotate(-90 103.4 68.1)">OUTPUT</text>
<text x="106.2" y="68.1" transform="rotate(-90 106.2 68.1)">OUTPUT</text>
<text x="108.9" y="68.1" transform="rotate(-90 108.9 68.1)">OUTPUT</text>
<text x="111.6" y="68.1" transform="rotate(-90 111.6 68.1)">OUTPUT</text>
<text x="71.9" y="98.7" transform="rotate(-90 71.9 98.7)">GND</text>
<text x="92.4" y="98.8" transform="rotate(-90 92.4 98.8)">VCC</text>
<text x="43.2" y="121.9" transform="rotate(-90 43.2 121.9)">OR3</text>
<text x="71.9" y="130.2" transform="rotate(-90 71.9 130.2)">DFF</text>
<text x="33.6" y="137.1" transform="rotate(-90 33.6 137.1)">AND3</text>
<text x="43.2" y="137.1" transform="rotate(-90 43.2 137.1)">AND3</text>
<text x="54.1" y="137.1" transform="rotate(-90 54.1 137.1)">AND3</text>
<text x="71.9" y="155.1" transform="rotate(-90 71.9 155.1)">DFF</text>
<text x="47.3" y="162" transform="rotate(-90 47.3 162)">OR2</text>
<text x="43.2" y="175.7" transform="rotate(-90 43.2 175.7)">AND2</text>
<text x="51.4" y="175.7" transform="rotate(-90 51.4 175.7)">AND3</text>
<text x="71.9" y="178.5" transform="rotate(-90 71.9 178.5)">DFF</text>
<text x="41.8" y="188.2" transform="rotate(-90 41.8 188.2)">NOT</text>
<text x="51.4" y="189.5" transform="rotate(-90 51.4 189.5)">NOT</text>
<text x="56.9" y="189.5" transform="rotate(-90 56.9 189.5)">NOT</text>
<text x="103.4" y="207.5" transform="rotate(-90 103.4 207.5)">OUTPUT</text>
<text x="51.4" y="215.7" transform="rotate(-90 51.4 215.7)">AND3</text>
<text x="73.3" y="215" transform="rotate(-90 73.3 215)">INPUT</text>
<text x="80.1" y="215" transform="rotate(-90 80.1 215)">INPUT</text>
<text x="82.9" y="215" transform="rotate(-90 82.9 215)">INPUT</text>
<text x="85.6" y="215" transform="rotate(-90 85.6 215)">INPUT</text>
<text x="100.7" y="221.2" transform="rotate(-90 100.7 221.2)">OR2</text>
<text x="51.4" y="233.7" transform="rotate(-90 51.4 233.7)">NOT</text>
<text x="58.2" y="233.7" transform="rotate(-90 58.2 233.7)">NOT</text>
<text x="95.2" y="235" transform="rotate(-90 95.2 235)">AND3</text>
<text x="107.5" y="235" transform="rotate(-90 107.5 235)">AND3</text>
</g>
<g font-size="1.4" fill="#00f">
<text x="74.5" y="214.5" transform="rotate(-90 74.5 214.5)">VCC</text>
<text x="81.3" y="214.5" transform="rotate(-90 81.3 214.5)">VCC</text>
<text x="84.1" y="214.5" transform="rotate(-90 84.1 214.5)">VCC</text>
<text x="86.8" y="214.5" transform="rotate(-90 86.8 214.5)">VCC</text>
</g>
</svg>
